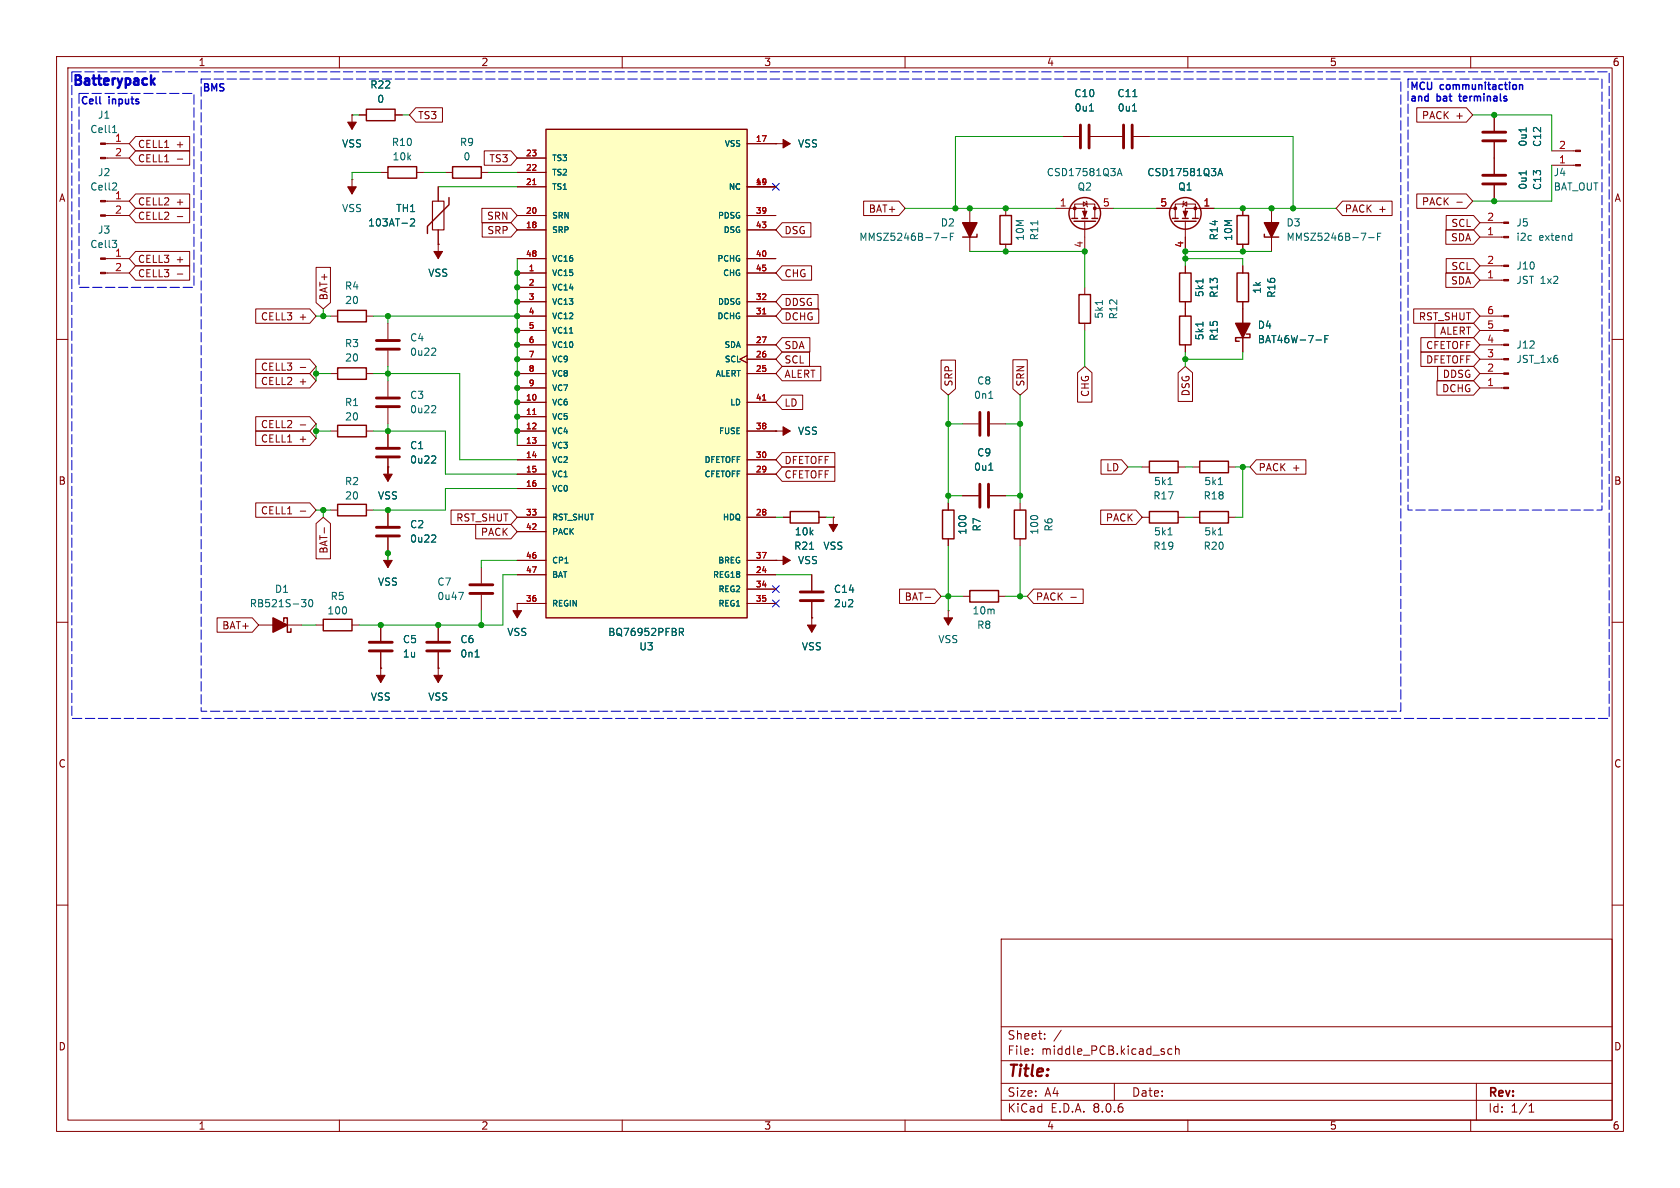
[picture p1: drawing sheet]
<svg xmlns="http://www.w3.org/2000/svg" width="297mm" height="210mm" viewBox="0 0 297 210" stroke-linecap="round" stroke-linejoin="round" font-family="sans-serif">
<g fill="none" stroke="#840000" stroke-width=".18">
<path d="M10 10h277v190h-277zM12 12h273v186h-273zM60 10v2M110 10v2M160 10v2M210 10v2M260 10v2M18.6 25.4h4.3M18.6 38.1h4.3M18.6 35.6h4.3M18.6 27.9h4.3M62.2 20.3h.1"/>
<path d="M62.2 31.8h.1M62.2 20.3v2.6M62.2 31.8v2.5M63.5 20.3h1.3M67.3 30.5h1.3M69.8 20.3h1.3M73.7 30.5h1.2M77.5 33v2.6M78.7 30.5h1.3M85.1 30.5h1.3M137.2 25.4h.1M137.2 25.4h2.5"/>
<path d="M171.4 36.8v7.7M204.5 36.8h3.3M207.8 38.6v-2.5h3.5v2.5M209.2 36.1l.6-.4v.7zM209.3 35.6l-.1 .1v.7l-.2 .2M209.5 39.1v5.4M214.6 36.8h-5.1v1.8M224.8 36.8v7.7M10 60h2M18.6 48.3h4.3M18.6 45.7h4.3M58.4 55.9h1.3"/>
<path d="M64.8 55.9h1.2M77.5 43.2h.1M77.5 40.6v5.1M285 60h2M58.4 76.2h1.3M64.8 76.2h1.2M68.6 67.3v2.8M68.6 72.1v2.8M68.6 76.2v2.8M137.2 76.2h.1M137.2 76.2h2.5M170.2 74.9h2.8"/>
<path d="M175 74.9h2.8M58.4 90.2h1.3M64.8 90.2h1.2M68.6 82.6h.1M68.6 97.8h.1M68.6 81v4.1M68.6 90.2v2.8M68.6 95v5.3M137.2 99.1h.1M137.2 99.1h2.5M138.4 91.4h1.3M144.8 91.4h1.2"/>
<path d="M147.3 91.4h.1M147.3 91.4v2.6M167.6 88.9v1.3M167.6 95.3v1.2M170.2 87.6h2.8M175 87.6h2.8M180.3 88.9v1.3M180.3 95.3v1.2M201.9 91.4h1.3M201.9 82.6h1.3M208.3 91.4h1.2M208.3 82.6h1.2"/>
<path d="M210.8 91.4h1.3M210.8 82.6h1.3M217.2 91.4h1.2M217.2 82.6h1.2M10 110h2M45.7 110.5h7.6M55.9 110.5h1.2M62.2 110.5h1.3M67.3 118.1h.1M67.3 110.5v2.8M67.3 115.3v5.4M77.5 118.1h.1"/>
<path d="M77.5 110.5v2.8M77.5 115.3v5.4M85.1 100.3v2.8M85.1 105.2v2.8M91.4 106.7h.1M91.4 106.7v2.5M143.5 109.2h.1M143.5 101.6v2.8M143.5 106.4v5.4M167.6 108h.1M167.6 108v2.5M170.2 105.4h1.2"/>
<path d="M176.5 105.4h1.3M285 110h2M10 160h2M285 160h2M177 166h108v32h-108zM60 198v2M110 198v2M160 198v2M177 194.5h108M177 191.5h108M177 187.5h108M177 181.5h108"/>
<path d="M182.5 186.3v.1M182.5 185.5v.1M184.7 183.6v.1M184.7 182.8v.1M187.6 182.1l-1.3 2M197 191.5v3M207.2 185.5l-.5-.1-.2 .3v.4l.1 .2h.6M207.8 185.5l.2-.1 .4 .1 .1 .9M207.8 184.9v1.5M210 198v2M260 198v2M261 191.5v6.5"/>
<path d="M270.3 196.6h.9M270.3 195.5l.4-.4v1.5"/>
</g>
<g fill="none" stroke="#840000" stroke-width=".51">
<path d="M66.5 79.2h4.1M66.5 71.9h4.1M66.5 70.4h4.1M173.2 72.9v4.1M174.8 72.9v4.1M66.5 80.8h4.1M66.5 94.7h4.1M66.5 93.2h4.1M173.2 85.6v4.1M174.8 85.6v4.1M65.3 115.1h4M65.3 113.5h4"/>
<path d="M75.4 115.1h4.1M75.4 113.5h4.1M83.1 104.9h4M83.1 103.4h4M141.5 106.2h4M141.5 104.6h4"/>
</g>
<g fill="none" stroke="#006464" stroke-width=".18">
<path d="M20.1 22.4l.2-.2v1.2M20.4 32.3l.2 .3v.3l-.8 .7M72.6 38.8l.5-.1 .2 .3-.8 .9h.8M215.3 31.1l.4-1.3 .4 1.3M215.4 30.7h.6M19.8 42.5h.8l-.4 .5M20.4 43l.2 .2v.4M166.4 42h1M168 41.8h.4M168.6 41.2h-.6v1.3M242 42h.9M243.5 41.8h.5"/>
<path d="M244.1 41.2h-.6v1.3M76.8 71.7l.2 .2v.3l-.7 .8h.7M174.8 70.4h.7M76.8 80.6l.2 .2v.3l-.7 .8h.7M76.8 94.6l.2 .2v.3l-.7 .7h.7M143.1 97.1h.7M174.8 83.1h.7M206.5 85.7h.7M206.5 94.6h.7M215.4 85.7h.7M215.4 94.6h.7M53.3 106h.8l-.4 .5 .3 .1 .1 .4-.3 .3h-.3"/>
<path d="M54.7 106.1l.2-.1a.68 .68 0 0 1 .4 .6 .68 .68 0 0 1-.4 .7l-.2-.2-.1-.3zM81.1 104.7h.8l-.5 1.3M84 116.1h.7"/>
</g>
<g fill="none" stroke="#840000" stroke-width=".25">
<path d="M64.8 19.3h5v2h-5zM68.6 29.5h5.1v2h-5.1zM79.4 34.9v1.3l-3.8 3.8v1.3M80 29.5h5.1v2h-5.1zM207.3 38.6h1M207.6 39.1h3.9M209 38.6h1.1M210.8 38.6h1M59.7 54.9h5.1v2h-5.1zM172.7 41.4v.5h-2.5M223.5 41.4v.5h2.6M59.7 75.2h5.1v2h-5.1z"/>
<path d="M59.7 89.2h5.1v2h-5.1zM139.7 90.4h5.1v2.1h-5.1zM166.6 90.2h2.1v5.1h-2.1zM179.3 90.2h2.1v5.1h-2.1zM203.2 81.5h5.1v2.1h-5.1zM203.2 90.4h5.1v2.1h-5.1zM212.1 81.5h5.1v2.1h-5.1zM212.1 90.4h5.1v2.1h-5.1zM50.2 109.9v-.7h.6v2.6h.6v-.7M57.1 109.5h5.1v2h-5.1zM171.4 104.4h5.1v2h-5.1z"/>
<circle cx="209.5" cy="37.7" r="2.79"/>
</g>
<g fill="#840000" stroke="#840000" stroke-width=".18">
<path d="M76.7 119.4h1.5l-.7 1.3z"/>
<path d="M66.5 119.4h1.6l-.8 1.3z"/>
<path d="M90.7 108h1.5l-.8 1.2z"/>
<path d="M67.8 83.8h1.5l-.7 1.3z"/>
<path d="M142.7 110.5h1.6l-.8 1.3z"/>
<path d="M166.9 109.2h1.5l-.8 1.3z"/>
<path d="M146.6 92.7h1.5l-.8 1.3z"/>
<path d="M138.4 75.4l1.3 .8-1.3 .8z"/>
<path d="M61.5 21.6h1.5l-.8 1.3z"/>
<path d="M61.5 33h1.5l-.8 1.3z"/>
<path d="M76.7 44.5h1.5l-.7 1.2z"/>
<path d="M138.4 98.3l1.3 .8-1.3 .7z"/>
<path d="M138.4 24.6l1.3 .8-1.3 .8z"/>
<path d="M67.8 99.1h1.5l-.7 1.2z"/>
<path d="M17.8 38h.8v.2h-.8z"/>
<path d="M17.8 35.4h.8v.3h-.8z"/>
<path d="M17.8 48.1h.8v.3h-.8z"/>
<path d="M17.8 45.6h.8v.2h-.8z"/>
<path d="M17.8 27.8h.8v.3h-.8z"/>
<path d="M17.8 25.3h.8v.2h-.8z"/>
<path d="M209.2 37.3h.7l-.4 1.1z"/>
<circle cx="211.3" cy="36.8" r=".25"/>
<circle cx="207.8" cy="36.8" r=".25"/>
</g>
<g fill="#840000" stroke="#840000" stroke-width=".25">
<path d="M48.3 109.2l2.5 1.3-2.5 1.3z"/>
<path d="M170.2 39.4h2.5l-1.3 2.5z"/>
<path d="M223.5 39.4h2.6l-1.3 2.5z"/>
</g>
<path d="M76.5 35.6h2v5h-2z" fill="none" stroke="#840000" stroke-width=".2"/>
<path d="M96.5 22.9h35.6v86.3h-35.6z" fill="#ffffc2"/>
<g fill="none" stroke="#840000" stroke-width=".25">
<path d="M96.5 22.9h35.6v86.3h-35.6zM176.8 38.1h2v5.1h-2zM189.5 38.6h1M189.9 39.1h3.8M191.3 38.6h1M193 38.6h1.1M218.7 38.1h2v5.1h-2zM190.8 52.1h2v5.1h-2zM208.5 48.3h2.1v5h-2.1zM208.5 55.9h2.1v5.1h-2.1zM218.7 48.3h2v5h-2zM220.3 59.1h.7v.6h-2.6v.6h.7"/>
<path d="M59.7 65h5.1v2.1h-5.1z"/>
<circle cx="191.8" cy="37.7" r="2.79"/>
</g>
<g fill="none" stroke="#840000" stroke-width=".18">
<path d="M73.5 19h4.7v2.6h-4.7l-1.1-1.3zM250.5 19h8.7l1.1 1.3-1.1 1.3h-8.7zM24 24.1h9.5v2.6h-9.5l-1.1-1.3zM24 36.8h9.5v2.6h-9.5l-1.1-1.3zM24 34.3h9.5v2.5h-9.5l-1.1-1.2zM24 26.7h9.5v2.5h-9.5l-1.1-1.3zM31.3 38.3h1M31.3 28.1h1M62.2 20.3h.1M63.5 20.3h1.3M69.8 20.3h1.3M77.5 33v2.6"/>
<path d="M85.2 36.8h5.1l1.1 1.3-1.1 1.3h-5.1zM85.2 39.4h5.1l1.1 1.2-1.1 1.3h-5.1zM85.6 26.7h4.7l1.1 1.2-1.1 1.3h-4.7zM91.4 33h5.1M91.4 38.1h5.1M91.4 30.5h5.1M91.4 27.9h5.1M132.1 25.4h5.1M132.1 33h5.1M132.1 38.1h5.1M137.2 25.4h.1M138.3 39.4h5.1v2.5h-5.1l-1.1-1.3z"/>
<path d="M152.7 35.6h6.2l1.1 1.2-1.1 1.3h-6.2zM177.8 36.8v1.3M186.7 36.8h5.1v1.8M188 24.1h2.8M190 38.6v-2.5h3.5v2.5M191.5 35.7l.7 .4-.7 .3zM191.8 39.1v5.4M192 35.6l.2 .1v.7l.1 .2M192.8 24.1h5.6M193.5 36.8h3.3M200.4 24.1h2.8M204.5 36.8h2.5"/>
<path d="M212.1 36.8h2.5M219.7 36.8v1.3M237.3 35.6h8.8v2.5h-8.8l-1.1-1.3zM250.5 34.3h8.7l1.1 1.3-1.1 1.2h-8.7zM255.7 38.1h4.8l1.1 1.3-1.1 1.2h-4.8zM257.6 35.7h.9M261.6 39.4h4.2M264.2 20.3v2.8M264.2 25.1v5.6M264.2 32.8v2.8M274.3 26.7h4.2M274.3 29.2h4.2"/>
<path d="M24 47h9.5v2.5h-9.5l-1.1-1.2zM24 44.4h9.5v2.6h-9.5l-1.1-1.3zM31.3 48.4h1M45.2 54.6h9.6l1.1 1.3-1.1 1.3h-9.6zM55.9 47.3h2.5v6.2l-1.3 1.1-1.2-1.1zM68.6 57.2v2.7M77.5 43.2h.1M77.5 40.6v2.6M91.4 48.3h5.1M91.4 40.6h5.1M91.4 50.8h5.1M91.4 53.3h5.1"/>
<path d="M91.4 55.9h5.1M91.4 45.7h5.1M91.4 58.4h5.1M132.1 48.3h5.1M132.1 40.6h5.1M132.1 53.3h5.1M132.1 55.9h5.1M132.1 45.7h5.1M138.3 54.6h6.4v2.6h-6.4l-1.1-1.3zM138.3 59.7h4.9v2.5h-4.9l-1.1-1.2zM138.3 52.1h6.3v2.5h-6.3l-1.1-1.3zM138.3 47h5.2v2.5h-5.2l-1.1-1.2z"/>
<path d="M177.8 43.2v1.3M191.8 50.8v1.3M191.8 57.2v1.2M209.5 41.9v2.6M209.5 47v1.3M209.5 53.3v2.6M219.7 43.2v1.3M219.7 47v1.3M219.7 53.3v8.9M249.9 54.6h10.6l1.1 1.3-1.1 1.3h-10.6zM251.2 59.7h9.3l1.1 1.3-1.1 1.2h-9.3zM253.7 57.1h6.8l1.1 1.3-1.1 1.3h-6.8z"/>
<path d="M255.6 40.6h4.9l1.1 1.3-1.1 1.3h-4.9zM255.6 48.3h4.9l1.1 1.2-1.1 1.3h-4.9zM255.7 45.7h4.8l1.1 1.3-1.1 1.3h-4.8zM261.6 55.9h4.2M261.6 58.4h4.2M261.6 47h4.2M261.6 49.5h4.2M261.6 41.9h4.2M45.2 63.5h9.6l1.1 1.3-1.1 1.2h-9.6zM45.2 76.2h9.6l1.1 1.3-1.1 1.2h-9.6zM45.2 66h9.6l1.1 1.3-1.1 1.3h-9.6zM45.2 73.7h9.6l1.1 1.2-1.1 1.3h-9.6z"/>
<path d="M53.1 65h.9M53.1 75.1h.9M58.4 66h1.3M64.8 66h1.2M68.6 62v2.8M68.6 76.2v2.8M91.4 71.1h5.1M91.4 73.7h5.1M91.4 76.2h5.1M91.4 78.7h5.1M91.4 66h5.1M91.4 63.5h5.1"/>
<path d="M91.4 61h5.1M91.4 68.6h5.1M132.1 62.9l-1.3 .6 1.3 .6M132.1 71.1h5.1M132.1 76.2h5.1M132.1 66h5.1M132.1 63.5h5.1M132.1 61h5.1M137.2 76.2h.1M138.3 62.2h4.8v2.6h-4.8l-1.1-1.3zM138.3 64.8h6.8v2.5h-6.8l-1.1-1.3zM138.3 69.8h3.6v2.6h-3.6l-1.1-1.3z"/>
<path d="M166.4 63.7h2.5v5l-1.3 1.2-1.2-1.2zM179.1 63.6h2.5v5.1l-1.3 1.2-1.2-1.2zM190.5 65.9l1.3-1.1 1.2 1.1v5.2h-2.5zM208.3 65.9l1.2-1.1 1.3 1.1v5.1h-2.5zM209.5 61v1.2M251.2 62.2h9.3l1.1 1.3-1.1 1.3h-9.3zM254 67.3h6.5l1.1 1.3-1.1 1.3h-6.5zM254.2 64.8h6.3l1.1 1.2-1.1 1.3h-6.3zM261.6 66h4.2M261.6 63.5h4.2M261.6 61h4.2M261.6 68.6h4.2"/>
<path d="M45.2 88.9h9.6l1.1 1.3-1.1 1.2h-9.6zM53.1 90.4h.9M55.9 92.6l1.2-1.2 1.3 1.2v6.2h-2.5zM57.3 93.3v.9M68.6 97.8h.1M68.6 82.6h.1M68.6 81v2.8M68.6 90.2v2.8M68.6 95v2.8M79.7 90.2h10.6l1.1 1.2-1.1 1.3h-10.6zM84.1 92.7h6.2l1.1 1.3-1.1 1.3h-6.2zM91.4 81.3h5.1"/>
<path d="M91.4 83.8h5.1M91.4 86.4h5.1M91.4 91.4h5.1M91.4 99.1h5.1M91.4 94h5.1M132.1 81.3h5.1M132.1 83.8h5.1M132.1 91.4h5.1M132.1 99.1h5.1M137.2 99.1h.1M138.3 80h9.3v2.6h-9.3l-1.1-1.3zM138.3 82.5h9.3v2.6h-9.3l-1.1-1.3z"/>
<path d="M138.4 91.4h1.3M144.8 91.4h1.2M147.3 91.4h.1M167.6 88.9v1.3M167.6 95.3v1.2M170.2 87.6h2.8M175 87.6h2.8M194.6 90.2h6.2l1.1 1.2-1.1 1.3h-6.2zM194.6 81.3h3.7l1.1 1.3-1.1 1.2h-3.7zM222.1 81.3h8.8v2.5h-8.8l-1.1-1.2zM38.4 109.2h6.2l1.1 1.3-1.1 1.3h-6.2zM67.3 118.1h.1"/>
<path d="M67.3 110.5v2.8M67.3 115.3v2.8M77.5 118.1h.1M77.5 110.5v2.8M77.5 115.3v2.8M91.4 106.7h.1M91.4 101.6h5.1M91.4 106.7h5.1M132.1 101.6h5.1M132.1 104.1h5.1M132.1 106.7h5.1M143.5 109.2h.1"/>
<path d="M143.5 101.6v2.8M143.5 106.4v2.8M159 104.1h6.3l1.1 1.3-1.1 1.3h-6.3zM163.6 105.6h.9M182.7 104.1h8.8v2.6h-8.8l-1.1-1.3zM189.3 105.6h1"/>
</g>
<path d="M94.2 32.6h.6M134.8 55.5h.6M94.2 73.3h.6M134.8 70.7h.6" fill="none" stroke="#a90000" stroke-width=".18"/>
<g fill="none" stroke="#006464" stroke-width=".18">
<path d="M192.6 19.6h.7M200.2 19.6h.7M200.3 17.1h.7M72.6 38.8l.5-.1 .2 .3-.8 .9h.8M183.5 39v.8M197.5 31.1l.4-1.3 .5 1.3M197.6 30.7h.6M215.3 31.1l.4-1.3 .4 1.3M215.4 30.7h.6M269.8 22.6v.7M269.8 30.2v.7M194.9 53.1v.8"/>
<path d="M212.7 49.3v.7M212.7 56.9v.8M234.2 59.9h.4M234.8 59.3h-.6v1.3M76.8 61.5l.2 .3v.3l-.7 .7h.7M232.6 60.1h1M76.8 80.6l.2 .2v.3l-.7 .8h.7M76.8 94.6l.2 .2v.3l-.7 .7h.7M143.1 97.1h.7M174.8 83.1h.7M84 116.1h.7M120.1 111.1h.5l.2 .2-.1 .4h-.6"/>
<path d="M120.4 111.7l.4 .6"/>
</g>
<path d="M191 22.1v4.1M192.5 22.1v4.1M198.6 22.1v4.1M200.2 22.1v4.1M262.1 24.9h4.1M262.1 23.4h4.1M262.1 32.5h4.1M262.1 31h4.1M66.5 61.7h4.1M66.5 60.2h4.1" fill="none" stroke="#840000" stroke-width=".51"/>
<g fill="#840000" stroke="#840000" stroke-width=".18">
<path d="M278.5 26.5h.9v.3h-.9z"/>
<path d="M278.5 29.1h.9v.2h-.9z"/>
<path d="M265.8 46.9h.9v.2h-.9z"/>
<path d="M265.8 49.4h.9v.3h-.9z"/>
<path d="M265.8 39.2h.9v.3h-.9z"/>
<path d="M265.8 41.8h.9v.2h-.9z"/>
<path d="M265.8 55.8h.9v.2h-.9z"/>
<path d="M265.8 58.3h.9v.2h-.9z"/>
<path d="M265.8 60.8h.9v.3h-.9z"/>
<path d="M265.8 63.4h.9v.2h-.9z"/>
<path d="M265.8 65.9h.9v.3h-.9z"/>
<path d="M265.8 68.5h.9v.2h-.9z"/>
<path d="M191.4 37.3h.8l-.4 1.1z"/>
<circle cx="190" cy="36.8" r=".25"/>
<circle cx="193.5" cy="36.8" r=".25"/>
</g>
<path d="M218.4 57.2h2.6l-1.3 2.5z" fill="#840000" stroke="#840000" stroke-width=".25"/>
<path d="M17.7 18.3l.1 .1M257.9 17h.5M268.8 15l.4 .1v.7" fill="none" stroke="#0000c2" stroke-width=".25"/>
<path d="M26.9 14.3l.4 .7M27.3 13.9l-.6 .6" fill="none" stroke="#0000c2" stroke-width=".42"/>
<path d="M12.7 12.7h271.8v114.3h-271.8zM14 16.5h20.3v34.3h-20.3zM35.6 14h212v111.7h-212zM248.9 14h34.3v76.2h-34.3z" fill="none" stroke="#0000c2" stroke-width=".18" stroke-dasharray="1.7 .6"/>
<g fill="none" stroke="#009600" stroke-width=".18">
<path d="M62.2 20.3h1.3M67.3 30.5h-5.1v1.3M71.1 20.3h1.3M74.9 30.5h3.8M77.5 33h13.9M86.4 30.5h5M160 36.8h26.7M188 24.1h-19.1v12.7M196.8 36.8h7.7M203.2 24.1h25.4v12.7M214.6 36.8h21.6M260.3 20.3h14v6.4"/>
<path d="M274.3 29.2v6.4h-14M55.9 55.9h2.5M57.1 54.6v1.3M66 55.9h25.4M68.6 55.9v1.3M91.4 45.7v33M171.4 44.5h20.4v6.3M191.8 58.4v6.4M209.5 45.7h10.2v1.3M224.8 44.5h-15.3v2.5M55.9 76.2h2.5M55.9 64.8v2.5"/>
<path d="M55.9 74.9v2.6M55.9 66h2.5M66 76.2h12.7v7.6h12.7M66 66h15.3v15.3h10.1M68.6 64.8v2.5M68.6 74.9v1.3M167.6 69.9v19M167.6 74.9h2.6M177.8 74.9h2.5M180.3 69.9v19M209.5 62.2v2.6M219.7 62.2v1.3h-10.2"/>
<path d="M55.9 90.2h2.5M57.1 90.2v1.2M68.6 82.6v1.2M68.6 97.8v1.3M91.4 86.4h-12.7v3.8h-12.7M91.4 99.1h-6.3v1.2M137.2 91.4h1.2M146 91.4h1.3M167.6 96.5v11.5M167.6 87.6h2.6M177.8 87.6h2.5M180.3 96.5v8.9"/>
<path d="M199.4 82.6h2.5M209.5 91.4h1.3M209.5 82.6h1.3M218.4 82.6h2.6M219.7 82.6v8.8h-1.3M53.3 110.5h2.6M85.1 108v2.5M91.4 101.6h-2.5v8.9h-25.4M137.2 101.6h6.3M166.4 105.4h3.8M177.8 105.4h3.8"/>
</g>
<path d="M136.6 32.4l1.2 1.2M137.8 32.4l-1.2 1.2M136.6 103.5l1.2 1.2M136.6 106.1l1.2 1.2M137.8 103.5l-1.2 1.2M137.8 106.1l-1.2 1.2" fill="none" stroke="#000084" stroke-width=".18"/>
<g fill="#009600" stroke="#009600" stroke-width=".18">
<circle cx="180.3" cy="87.6" r=".46"/>
<circle cx="180.3" cy="105.4" r=".46"/>
<circle cx="180.3" cy="74.9" r=".46"/>
<circle cx="167.6" cy="105.4" r=".46"/>
<circle cx="219.7" cy="82.6" r=".46"/>
<circle cx="167.6" cy="87.6" r=".46"/>
<circle cx="167.6" cy="74.9" r=".46"/>
<circle cx="91.4" cy="68.6" r=".46"/>
<circle cx="91.4" cy="66" r=".46"/>
<circle cx="91.4" cy="63.5" r=".46"/>
<circle cx="91.4" cy="48.3" r=".46"/>
<circle cx="91.4" cy="76.2" r=".46"/>
<circle cx="91.4" cy="73.7" r=".46"/>
<circle cx="91.4" cy="71.1" r=".46"/>
<circle cx="91.4" cy="50.8" r=".46"/>
<circle cx="219.7" cy="44.5" r=".46"/>
<circle cx="209.5" cy="44.5" r=".46"/>
<circle cx="228.6" cy="36.8" r=".46"/>
<circle cx="219.7" cy="36.8" r=".46"/>
<circle cx="224.8" cy="36.8" r=".46"/>
<circle cx="264.2" cy="20.3" r=".46"/>
<circle cx="264.2" cy="35.6" r=".46"/>
<circle cx="191.8" cy="44.5" r=".46"/>
<circle cx="177.8" cy="36.8" r=".46"/>
<circle cx="177.8" cy="44.5" r=".46"/>
<circle cx="171.4" cy="36.8" r=".46"/>
<circle cx="168.9" cy="36.8" r=".46"/>
<circle cx="209.5" cy="45.7" r=".46"/>
<circle cx="209.5" cy="63.5" r=".46"/>
<circle cx="55.9" cy="66" r=".46"/>
<circle cx="68.6" cy="66" r=".46"/>
<circle cx="55.9" cy="76.2" r=".46"/>
<circle cx="68.6" cy="76.2" r=".46"/>
<circle cx="91.4" cy="61" r=".46"/>
<circle cx="91.4" cy="58.4" r=".46"/>
<circle cx="68.6" cy="55.9" r=".46"/>
<circle cx="57.1" cy="55.9" r=".46"/>
<circle cx="91.4" cy="55.9" r=".46"/>
<circle cx="91.4" cy="53.3" r=".46"/>
<circle cx="85.1" cy="110.5" r=".46"/>
<circle cx="68.6" cy="97.8" r=".46"/>
<circle cx="68.6" cy="90.2" r=".46"/>
<circle cx="77.5" cy="110.5" r=".46"/>
<circle cx="67.3" cy="110.5" r=".46"/>
<circle cx="57.1" cy="90.2" r=".46"/>
</g>
<text font-size="2.8" fill="#840000" x="178" y="190.9">Title:</text>
<text font-size="2.3" fill="#0000c2" x="12.5" y="15.7">Batterypack</text>
<g font-size="2.1" fill="#840000">
<text x="178" y="184">Sheet:</text>
<text x="178" y="186.7">File:</text>
<text x="184.1" y="186.7">middle_PCB.kicad_sch</text>
<text x="178" y="196.9">KiCad</text>
<text x="178" y="194.1">Size:</text>
<text x="184.7" y="194.1">A4</text>
<text x="185.7" y="196.9">E.D.A.</text>
<text x="193.3" y="196.9">8.0.6</text>
<text x="200" y="194.1">Date:</text>
<text x="263" y="194.3">Rev:</text>
<text x="263" y="196.9">Id:</text>
<text x="267.1" y="196.9">1/1</text>
</g>
<g font-size="1.8" fill="#840000">
<text x="35" y="11.9">1</text>
<text x="85" y="11.9">2</text>
<text x="135" y="11.9">3</text>
<text x="185" y="11.9">4</text>
<text x="235" y="11.9">5</text>
<text x="285" y="11.9">6</text>
<text x="73.8" y="21.3">TS3</text>
<text x="251.3" y="21.3">PACK</text>
<text x="257.3" y="21.3">+</text>
<text x="24.3" y="26.4">CELL1</text>
<text x="24.3" y="28.9">CELL1</text>
<text x="31.1" y="26.4">+</text>
<text x="86.4" y="28.9">TS3</text>
<text x="10.3" y="35.9">A</text>
<text x="285.3" y="35.9">A</text>
<text x="24.3" y="39.1">CELL2</text>
<text x="24.3" y="36.5">CELL2</text>
<text x="31.1" y="36.5">+</text>
<text x="86" y="39.1">SRN</text>
<text x="86.1" y="41.6">SRP</text>
<text x="138.6" y="41.6">DSG</text>
<text x="153.5" y="37.8">BAT+</text>
<text x="237.6" y="37.8">PACK</text>
<text x="243.7" y="37.8">+</text>
<text x="251.3" y="36.5">PACK</text>
<text x="256.5" y="40.3">SCL</text>
<text x="24.3" y="46.7">CELL3</text>
<text x="31.1" y="46.7">+</text>
<text x="256.4" y="42.9">SDA</text>
<text x="256.5" y="47.9">SCL</text>
<text x="24.3" y="49.2">CELL3</text>
<text x="58.1" y="53.2" transform="rotate(-90 58.1 53.2)">BAT+</text>
<text x="138.6" y="49.2">CHG</text>
<text x="256.4" y="50.5">SDA</text>
<text x="46" y="56.8">CELL3</text>
<text x="52.9" y="56.8">+</text>
<text x="138.6" y="56.8">DCHG</text>
<text x="138.6" y="54.3">DDSG</text>
<text x="250.7" y="56.8">RST_SHUT</text>
<text x="254.5" y="59.4">ALERT</text>
<text x="46" y="65.7">CELL3</text>
<text x="138.6" y="61.9">SDA</text>
<text x="138.6" y="64.5">SCL</text>
<text x="252" y="61.9">CFETOFF</text>
<text x="252" y="64.5">DFETOFF</text>
<text x="46" y="68.3">CELL2</text>
<text x="52.9" y="68.3">+</text>
<text x="138.6" y="67">ALERT</text>
<text x="168.6" y="68.4" transform="rotate(-90 168.6 68.4)">SRP</text>
<text x="181.3" y="68.4" transform="rotate(-90 181.3 68.4)">SRN</text>
<text x="192.7" y="70.3" transform="rotate(-90 192.7 70.3)">CHG</text>
<text x="210.5" y="70.2" transform="rotate(-90 210.5 70.2)">DSG</text>
<text x="254.8" y="69.5">DCHG</text>
<text x="255" y="67">DDSG</text>
<text x="46" y="75.9">CELL2</text>
<text x="138.6" y="72.1">LD</text>
<text x="46" y="78.4">CELL1</text>
<text x="52.9" y="78.4">+</text>
<text x="138.6" y="82.2">DFETOFF</text>
<text x="195.5" y="83.5">LD</text>
<text x="222.4" y="83.5">PACK</text>
<text x="228.5" y="83.5">+</text>
<text x="10.3" y="85.9">B</text>
<text x="138.6" y="84.8">CFETOFF</text>
<text x="285.3" y="85.9">B</text>
<text x="46" y="91.1">CELL1</text>
<text x="80.6" y="92.4">RST_SHUT</text>
<text x="84.9" y="94.9">PACK</text>
<text x="195.4" y="92.4">PACK</text>
<text x="58.1" y="98" transform="rotate(-90 58.1 98)">BAT-</text>
<text x="159.8" y="106.4">BAT-</text>
<text x="183" y="106.4">PACK</text>
<text x="39.2" y="111.4">BAT+</text>
<text x="10.3" y="135.9">C</text>
<text x="285.3" y="135.9">C</text>
<text x="10.3" y="185.9">D</text>
<text x="285.3" y="185.9">D</text>
<text x="35" y="199.9">1</text>
<text x="85" y="199.9">2</text>
<text x="135" y="199.9">3</text>
<text x="185" y="199.9">4</text>
<text x="235" y="199.9">5</text>
<text x="285" y="199.9">6</text>
</g>
<g font-size="1.8" fill="#0000c2">
<text x="35.6" y="16.5">BMS</text>
<text x="249.2" y="16.3">MCU</text>
<text x="254.7" y="16.3">communitaction</text>
<text x="14.1" y="18.8">Cell</text>
<text x="19.2" y="18.8">inputs</text>
<text x="249.2" y="18.3">and</text>
<text x="254.1" y="18.3">bat</text>
<text x="258.6" y="18.3">terminals</text>
</g>
<g font-size="1.8" fill="#006464">
<text x="65.4" y="15.8">R22</text>
<text x="189.8" y="17.4">C10</text>
<text x="197.4" y="17.4">C11</text>
<text x="15.9" y="23.7">Cell1</text>
<text x="17.2" y="21.2">J1</text>
<text x="66.6" y="18.4">0</text>
<text x="189.9" y="19.9">0u1</text>
<text x="197.5" y="19.9">0u1</text>
<text x="20.2" y="25.1">1</text>
<text x="60.4" y="26.3">VSS</text>
<text x="69.2" y="26">R10</text>
<text x="69.3" y="28.5">10k</text>
<text x="81.2" y="26">R9</text>
<text x="81.8" y="28.5">0</text>
<text x="141" y="26.3">VSS</text>
<text x="270.1" y="26" transform="rotate(-90 270.1 26)">0u1</text>
<text x="272.6" y="26.1" transform="rotate(-90 272.6 26.1)">C12</text>
<text x="15.9" y="33.9">Cell2</text>
<text x="17.2" y="31.3">J2</text>
<text x="20.2" y="35.3">1</text>
<text x="185" y="31.3">CSD17581Q3A</text>
<text x="190.4" y="33.9">Q2</text>
<text x="202.7" y="31.3">CSD17581Q3A</text>
<text x="208.2" y="33.9">Q1</text>
<text x="270.1" y="33.6" transform="rotate(-90 270.1 33.6)">0u1</text>
<text x="272.6" y="33.7" transform="rotate(-90 272.6 33.7)">C13</text>
<text x="274.6" y="31.3">J4</text>
<text x="274.6" y="33.9">BAT_OUT</text>
<text x="17.2" y="41.5">J3</text>
<text x="60.4" y="37.7">VSS</text>
<text x="65" y="40.2">103AT-2</text>
<text x="69.9" y="37.7">TH1</text>
<text x="166.2" y="40.2">D2</text>
<text x="227.3" y="40.2">D3</text>
<text x="268" y="40.2">J5</text>
<text x="15.9" y="44">Cell3</text>
<text x="20.2" y="45.5">1</text>
<text x="151.8" y="42.8">MMSZ5246B-7-F</text>
<text x="181.2" y="42.7" transform="rotate(-90 181.2 42.7)">10M</text>
<text x="183.7" y="42.6" transform="rotate(-90 183.7 42.6)">R11</text>
<text x="215.5" y="42.6" transform="rotate(-90 215.5 42.6)">R14</text>
<text x="218" y="42.7" transform="rotate(-90 218 42.7)">10M</text>
<text x="227.3" y="42.8">MMSZ5246B-7-F</text>
<text x="268" y="47.9">J10</text>
<text x="268" y="42.8">i2c</text>
<text x="272.1" y="42.8">extend</text>
<text x="60.9" y="51.4">R4</text>
<text x="60.9" y="53.9">20</text>
<text x="75.6" y="49.1">VSS</text>
<text x="213" y="52.6" transform="rotate(-90 213 52.6)">5k1</text>
<text x="215.5" y="52.7" transform="rotate(-90 215.5 52.7)">R13</text>
<text x="223.1" y="52" transform="rotate(-90 223.1 52)">1k</text>
<text x="225.7" y="52.7" transform="rotate(-90 225.7 52.7)">R16</text>
<text x="268" y="50.4">JST 1x2</text>
<text x="195.2" y="56.4" transform="rotate(-90 195.2 56.4)">5k1</text>
<text x="197.7" y="56.6" transform="rotate(-90 197.7 56.6)">R12</text>
<text x="222.3" y="58.3">D4</text>
<text x="60.9" y="61.6">R3</text>
<text x="60.9" y="64.1">20</text>
<text x="72.4" y="60.6">C4</text>
<text x="72.4" y="63.1">0u22</text>
<text x="213" y="60.2" transform="rotate(-90 213 60.2)">5k1</text>
<text x="215.5" y="60.4" transform="rotate(-90 215.5 60.4)">R15</text>
<text x="222.3" y="60.9">BAT46W-7-F</text>
<text x="268" y="61.8">J12</text>
<text x="268" y="64.4">JST_1x6</text>
<text x="60.9" y="72">R1</text>
<text x="72.4" y="70.7">C3</text>
<text x="172.1" y="70.7">0n1</text>
<text x="172.6" y="68.2">C8</text>
<text x="60.9" y="74.5">20</text>
<text x="72.4" y="73.3">0u22</text>
<text x="141" y="77.1">VSS</text>
<text x="72.4" y="79.6">C1</text>
<text x="72.4" y="82.1">0u22</text>
<text x="172.1" y="83.4">0u1</text>
<text x="172.6" y="80.9">C9</text>
<text x="60.9" y="86">R2</text>
<text x="60.9" y="88.5">20</text>
<text x="66.7" y="88.5">VSS</text>
<text x="203.8" y="88.5">R17</text>
<text x="203.9" y="86">5k1</text>
<text x="212.7" y="88.5">R18</text>
<text x="212.8" y="86">5k1</text>
<text x="72.4" y="93.6">C2</text>
<text x="140.4" y="94.8">10k</text>
<text x="171" y="94.6" transform="rotate(-90 171 94.6)">100</text>
<text x="173.6" y="94.1" transform="rotate(-90 173.6 94.1)">R7</text>
<text x="183.7" y="94.6" transform="rotate(-90 183.7 94.6)">100</text>
<text x="186.3" y="94.1" transform="rotate(-90 186.3 94.1)">R6</text>
<text x="203.9" y="94.8">5k1</text>
<text x="212.8" y="94.8">5k1</text>
<text x="72.4" y="96.1">0u22</text>
<text x="140.3" y="97.4">R21</text>
<text x="141" y="99.9">VSS</text>
<text x="145.5" y="97.4">VSS</text>
<text x="203.8" y="97.4">R19</text>
<text x="212.7" y="97.4">R20</text>
<text x="44.1" y="107.5">RB521S-30</text>
<text x="48.5" y="105">D1</text>
<text x="58.3" y="106.3">R5</text>
<text x="66.7" y="103.7">VSS</text>
<text x="77.2" y="103.7">C7</text>
<text x="77.2" y="106.3">0u47</text>
<text x="147.3" y="105">C14</text>
<text x="147.3" y="107.5">2u2</text>
<text x="57.8" y="108.8">100</text>
<text x="71.1" y="113.9">C5</text>
<text x="81.3" y="113.9">C6</text>
<text x="89.6" y="112.6">VSS</text>
<text x="107.4" y="112.6">BQ76952PFBR</text>
<text x="165.8" y="113.9">VSS</text>
<text x="171.8" y="108.8">10m</text>
<text x="172.6" y="111.4">R8</text>
<text x="71.1" y="116.4">1u</text>
<text x="81.3" y="116.4">0n1</text>
<text x="112.9" y="115.2">U3</text>
<text x="141.7" y="115.2">VSS</text>
<text x="65.5" y="124.1">VSS</text>
<text x="75.6" y="124.1">VSS</text>
</g>
<g font-size="1.8" fill="#a90000">
<text x="20.2" y="27.7">2</text>
<text x="275.5" y="29">1</text>
<text x="275.5" y="26.4">2</text>
<text x="20.2" y="37.8">2</text>
<text x="187.3" y="36.6">1</text>
<text x="194.9" y="36.6">5</text>
<text x="205" y="36.6">5</text>
<text x="212.7" y="36.6">1</text>
<text x="262.8" y="41.7">1</text>
<text x="262.8" y="39.1">2</text>
<text x="191.5" y="43.9" transform="rotate(-90 191.5 43.9)">4</text>
<text x="209.3" y="43.9" transform="rotate(-90 209.3 43.9)">4</text>
<text x="262.8" y="46.7">2</text>
<text x="20.2" y="48">2</text>
<text x="262.8" y="49.3">1</text>
<text x="262.8" y="58.2">5</text>
<text x="262.8" y="55.6">6</text>
<text x="262.8" y="65.8">2</text>
<text x="262.8" y="63.2">3</text>
<text x="262.8" y="60.7">4</text>
<text x="262.8" y="68.3">1</text>
</g>
<g font-size="1.4" fill="#a90000">
<text x="92.9" y="27.7">23</text>
<text x="133.5" y="25.1">17</text>
<text x="92.9" y="32.8">21</text>
<text x="92.9" y="30.2">22</text>
<text x="133.5" y="32.8">19</text>
<text x="92.9" y="40.4">18</text>
<text x="92.9" y="37.8">20</text>
<text x="133.5" y="37.8">39</text>
<text x="133.5" y="40.4">43</text>
<text x="92.9" y="45.5">48</text>
<text x="133.5" y="45.5">40</text>
<text x="93.4" y="48">1</text>
<text x="93.4" y="50.5">2</text>
<text x="93.4" y="53.1">3</text>
<text x="133.5" y="53.1">32</text>
<text x="133.5" y="48">45</text>
<text x="93.4" y="55.6">4</text>
<text x="93.4" y="58.2">5</text>
<text x="133.5" y="55.6">31</text>
<text x="93.4" y="60.7">6</text>
<text x="93.4" y="63.2">7</text>
<text x="93.4" y="65.8">8</text>
<text x="133.5" y="65.8">25</text>
<text x="133.5" y="63.2">26</text>
<text x="133.5" y="60.7">27</text>
<text x="92.9" y="70.9">10</text>
<text x="93.4" y="68.3">9</text>
<text x="133.5" y="70.9">41</text>
<text x="92.9" y="73.4">11</text>
<text x="92.9" y="75.9">12</text>
<text x="133.5" y="75.9">38</text>
<text x="92.9" y="78.5">13</text>
<text x="92.9" y="81">14</text>
<text x="92.9" y="83.6">15</text>
<text x="133.5" y="83.6">29</text>
<text x="133.5" y="81">30</text>
<text x="92.9" y="86.1">16</text>
<text x="92.9" y="91.2">33</text>
<text x="92.9" y="93.7">42</text>
<text x="133.5" y="91.2">28</text>
<text x="92.9" y="98.8">46</text>
<text x="92.9" y="101.3">47</text>
<text x="133.5" y="101.3">24</text>
<text x="133.5" y="98.8">37</text>
<text x="92.9" y="106.4">36</text>
<text x="133.5" y="103.9">34</text>
<text x="133.5" y="106.4">35</text>
</g>
<g font-size="1.4" fill="#006464">
<text x="97.5" y="28.7">TS3</text>
<text x="128" y="26.1">VSS</text>
<text x="97.5" y="33.8">TS1</text>
<text x="97.5" y="31.2">TS2</text>
<text x="128.7" y="33.8">NC</text>
<text x="97.5" y="41.4">SRP</text>
<text x="97.5" y="38.8">SRN</text>
<text x="126.8" y="38.8">PDSG</text>
<text x="127.8" y="41.4">DSG</text>
<text x="97.5" y="46.5">VC16</text>
<text x="126.7" y="46.5">PCHG</text>
<text x="97.5" y="49">VC15</text>
<text x="97.5" y="51.5">VC14</text>
<text x="127.7" y="49">CHG</text>
<text x="97.5" y="54.1">VC13</text>
<text x="97.5" y="56.6">VC12</text>
<text x="97.5" y="59.2">VC11</text>
<text x="126.7" y="56.6">DCHG</text>
<text x="126.8" y="54.1">DDSG</text>
<text x="97.5" y="61.7">VC10</text>
<text x="97.5" y="64.2">VC9</text>
<text x="128" y="61.7">SDA</text>
<text x="128" y="64.2">SCL</text>
<text x="97.5" y="71.9">VC6</text>
<text x="97.5" y="66.8">VC8</text>
<text x="97.5" y="69.3">VC7</text>
<text x="126.4" y="66.8">ALERT</text>
<text x="129" y="71.9">LD</text>
<text x="97.5" y="74.4">VC5</text>
<text x="97.5" y="76.9">VC4</text>
<text x="127" y="76.9">FUSE</text>
<text x="97.5" y="79.5">VC3</text>
<text x="97.5" y="82">VC2</text>
<text x="124.4" y="82">DFETOFF</text>
<text x="97.5" y="84.6">VC1</text>
<text x="97.5" y="87.1">VC0</text>
<text x="124.4" y="84.6">CFETOFF</text>
<text x="97.5" y="92.2">RST_SHUT</text>
<text x="97.5" y="94.7">PACK</text>
<text x="127.7" y="92.2">HDQ</text>
<text x="97.5" y="99.8">CP1</text>
<text x="126.8" y="99.8">BREG</text>
<text x="97.5" y="107.4">REGIN</text>
<text x="97.5" y="102.3">BAT</text>
<text x="125.9" y="102.3">REG18</text>
<text x="126.9" y="104.9">REG2</text>
<text x="126.9" y="107.4">REG1</text>
</g>
</svg>
